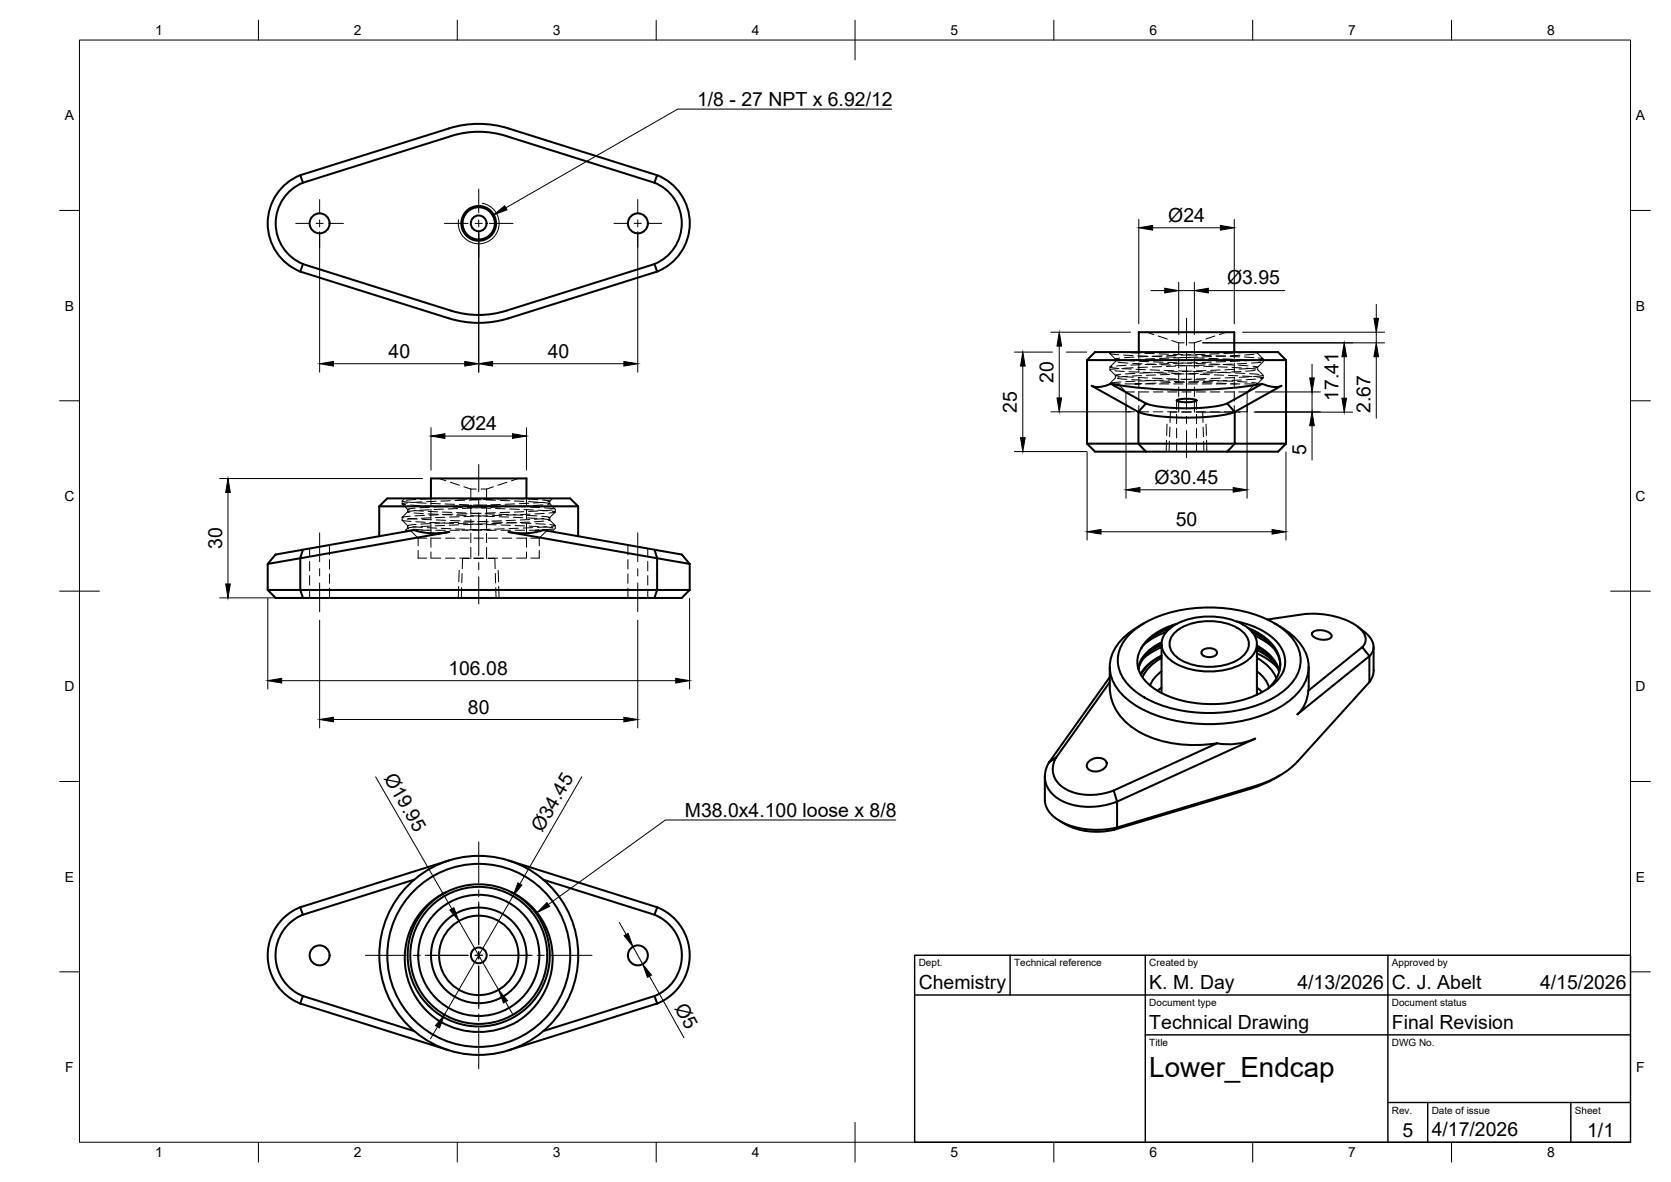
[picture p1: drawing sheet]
<svg xmlns="http://www.w3.org/2000/svg" width="420mm" height="297mm" viewBox="0 0 420 297" stroke-linecap="round" stroke-linejoin="round" font-family="sans-serif">
<!-- layer: Hidden -->
<g fill="none" stroke="#000" stroke-width=".25">
<path d="M279.1 88.5v.3M279.1 92.3v.6M279.1 88.9l1.4 1.4M279.1 88.8l.3 .2 1.9 .2M279.6 92.1l-.5 .2 1.8 .2M280.3 93.2l2.4 .2M280.5 90.2v.6l-1.4 1.4M280.5 94.9l-1.4 1.6h2.5M281 95.1l2.4 .2M281.1 96.5l2 2M281.2 91l2.4 .3M281.3 92.6l-2.2 .3 1.4 1.4v.7"/>
<path d="M281.5 90l-1 .2 1.2 .3M281.8 94.1l-1.3 .2 .9 .2M281.8 96l-2.3 .2M282 92.6l2.4 .1M282.5 89.2l2.4 .2M282.6 94.6l2.4 .2M282.9 96.5h2.5M282.9 90.6l2.4 .1M283.1 88.6h-2.8M283.1 98.5h2.1M283.1 98.5v1.9M283.2 91.8l-2.4 .2"/>
<path d="M283.2 90.5l-2.4 .2M283.4 94.6l-2.3 .2M283.9 93.4l2.4 .1M284.3 88.6l2.4 .1M284.5 95.4l2.4 .1M284.8 91.3l2.4 .1M284.9 92.4l-2.3 .1M285.1 89.8l-2.4 .1M285.4 93.8l-2.4 .2M285.4 95.8l-2.4 .1M285.6 92.8l2.4 .1M286.1 89.4l2.4 .1"/>
<path d="M286.2 94.9l2.4 .1M286.3 88.5v1.6M286.3 91.2v2.4M286.3 94.8v2.4M286.3 98.4v2.4M286.4 98.5h2.4M286.4 90.8l2.4 .1M286.7 91.6l-2.3 .1M286.8 90.3l-2.4 .1M287 94.4l-2.4 .1M287.1 96.4l-1.7 .1h1.3M287.4 93.6l2.4 .1"/>
<path d="M287.9 88.8l2.3 .1M287.9 96.5h2.4M288.1 95.6l2.4 .1M288.4 91.5l2.3 .1M288.4 83.5l1.7 .6M288.5 92.3l-2.4 .1M288.7 89.6l-2.4 .1M288.9 93.7l-2.3 .1M289 95.7h-2.4M289.2 92.9l2.4 .1M289.7 89.6h2.3M289.8 95l2.3 .1"/>
<path d="M290 98.5h2.4M290 90.9l2.4 .1M290.3 91.5l-2.4 .1M290.3 90.1l-2.3 .1M290.6 94.2l-2.4 .1M290.7 96.3l-2.4 .1M291 93.7l2.4 .1M291.2 84.4l2.3 .8M291.4 88.9l2.4 .1M291.5 96.5h2.4M291.7 95.7l2.4 .1M291.9 91.6l2.4 .1"/>
<path d="M292.1 92.1l-2.4 .1M292.2 89.4l-2.3 .1M292.5 93.5l-2.4 .1M292.5 95.5l-2.3 .1M292.8 93.1l2.3 .1M293.2 89.7l2.4 .1M293.3 95.2l2.4 .1M293.6 98.5h2.4M293.6 91.1l2.4 .1M293.9 91.4l-2.4 .1M293.9 90l-2.4 .1M294.2 94.1l-2.4 .1"/>
<path d="M294.3 96.1l-2.4 .1M294.6 93.8l2.4 .1M294.6 85.6l1.8 .6M295 89.1h2.4M295.1 96.5h2.4M295.3 95.9l2.3 .1M295.5 91.8l2.4 .1M295.6 92l-2.3 .1M295.8 89.3l-2.4 .1M296.1 93.4l-2.4 .1M296.1 95.4l-2.4 .1M296.3 93.2l2.4 .1"/>
<path d="M296.4 86.2h1.4M296.4 86.2v2.7M296.4 90.1v2.4M296.4 93.7v2.4M296.4 97.2v2.4M296.8 89.8l2.4 .1M296.9 95.3l2.4 .1M297.2 98.5h2.3M297.2 91.2l2.4 .1M297.5 91.3h-2.4M297.5 89.9h-2.4M297.7 94l-2.3 .1"/>
<path d="M297.9 96l-2.4 .1M298.2 94h2.3M298.6 89.2l2.3 .1M298.7 96.5h2.3M298.8 96l2.4 .1M298.9 86.2h1.4M299.1 91.9l2.4 .1M299.2 91.9l-2.4 .1M299.4 89.2h-2.4M299.7 93.2l-2.4 .2M299.7 95.3l-2.4 .1M299.9 93.3l2.4 .1"/>
<path d="M300.3 86.2v2.7M300.3 90.1v2.4M300.3 93.7v2.4M300.3 97.2v2.4M300.4 89.9l2.4 .1M300.5 95.4l2.4 .1M300.7 91.3l2.4 .1M300.7 98.5h2.4M301 91.1l-2.4 .1M301.1 89.7l-2.4 .1M301.3 93.8l-2.4 .1M301.4 95.9l-2.4 .1"/>
<path d="M301.7 94.1l2.4 .1M302.1 85.6l-1.8 .6M302.2 89.3l2.3 .1M302.2 96.5h2.4M302.4 96.1l2.4 .1M302.6 92l2.4 .1M302.8 91.8h-2.4M303 89l-2.4 .1M303.2 93.1l-2.4 .1M303.3 95.2h-2.4M303.5 93.5h2.4M304 90.1h2.3"/>
<path d="M304.1 95.6l2.3 .1M304.3 98.5h2.4M304.3 91.5l2.4 .1M304.6 91l-2.4 .1M304.6 89.6l-2.3 .1M304.9 93.7l-2.4 .1M305 95.8l-2.4 .1M305.3 94.2l2.4 .1M305.5 84.4l-2.3 .8M305.7 89.4l2.4 .1M305.8 96.5h2.4M306 96.3l2.4 .1"/>
<path d="M306.2 92.2l2.4 .1M306.3 91.6l-2.3 .1M306.5 88.9l-2.4 .1M306.8 93l-2.4 .1M306.8 95l-2.3 .1M307 93.6l2.4 .1M307.5 90.2l2.4 .1M307.6 95.7l2.4 .1M307.9 98.5h2.4M307.9 91.6l2.4 .1M308.2 90.9l-2.4 .1M308.2 89.5h-2.4"/>
<path d="M308.3 83.5l-1.7 .6M308.4 93.5l-2.3 .1M308.6 95.7h-2.4M308.9 94.3l2.4 .2M309.3 89.6l2.4 .1M309.4 96.5h2.4M309.5 96.4l1.4 .1M309.8 92.3l2.4 .2M309.9 91.5l-2.3 .1M310.1 88.7l-2.4 .1M310.3 88.5v1.6M310.3 91.2v2.4"/>
<path d="M310.3 94.8v2.4M310.3 98.4v2.4M310.4 92.8l-2.4 .1M310.4 94.9l-2.4 .1M310.6 93.7l2.4 .1M311.1 90.3l2.4 .2M311.2 95.9l2.4 .1M311.4 91.8l2.4 .1M311.4 98.5h2.2M311.7 90.7l-2.3 .1M311.8 89.3l-2.4 .1M312 93.4l-2.4 .1"/>
<path d="M312.1 95.5l-2.3 .1M312.4 94.5l2.4 .1M312.9 89.7l2.3 .2M312.9 96.5h2.4M313.4 92.5l2.3 .3M313.5 91.3l-2.4 .1M313.7 88.5l-2.4 .2M313.9 92.6l-2.3 .2M314 94.7l-2.4 .1M314.2 88.5l1.8 .2M314.2 93.9l2.4 .2M314.7 90.5l2.3 .2"/>
<path d="M314.7 96.1l1.5 .3-.3 .1 .3-.1M315 92l1.2 .3-1.1 .2M315.3 90.5l-2.4 .2M315.3 89l-2.3 .2M315.6 93.1l-2.4 .2M315.6 96.5l-2 2v1.9M315.7 95.3l-2.4 .1M316 94.7l1.6 .3-.7 .2M316.2 88.8l1.4 1.4v.7l-1.4 1.4M316.2 92.9l1.4 1.4v.7l-1.4 1.4M316.2 88.5v.3M316.2 92.3v.6"/>
<path d="M316.4 90l1.2 .2-1.1 .2M317.1 91l-2.4 .3M317.5 94.4l-2.3 .2M322.2 97h.1M283.1 101.6v1.9h2.1M286.3 101.9v1.6M286.4 103.5h2.4M290 103.5h2.4M293.6 103.5h2.4M294 110.9v2.6M294.2 107.3l-.1 2.4M295.8 100.7v2.2"/>
<path d="M295.8 104.1v2.4M295.8 107.7v2.4M295.8 111.2v2.3M296 103.6h-1.7l-.1 2.6M296.4 100.8v2.8M297.2 103.5h2.3M297.2 103.6h2.3M300.3 100.8v2.8M300.7 103.5h2.4M300.7 103.6h1.7l.1 2.6M300.8 100.7v2.2M300.8 104.1v2.4"/>
<path d="M300.8 107.7v2.4M300.8 111.2v2.3M302.5 107.3l.1 2.4M302.6 110.9l.1 2.6M304.3 103.5h2.4M307.9 103.5h2.4M310.3 101.9v1.6M313.6 101.6v1.9h-2.2M77.9 137.8v2.1M82.8 137v2.5M101.1 130v.7M101.1 130.7l1.4 1.4"/>
<path d="M101.2 130.7l.3 .2 1.8 .1M101.2 126l2.4 .3M101.8 125.3l-.7 .6v.7l1.4 1.4M102.5 128v.6M102.5 132.1v.6M102.5 126.4l-1.4 .2 .9 .2M102.5 132.7l-.5 .6h2.8M102.5 128.6l-1.4 1.4M102.6 130.3l2.3 .1M103.1 129.7l-2 .3 .3 .1M103.1 133.3l2 1.9M103.2 126.9l2.4 .2"/>
<path d="M103.8 132.4l2.4 .1M103.8 133l2.4 .2M104.1 128.3l2.4 .1M104.1 128.9l2.4 .2M104.4 128.3l-1.9 .3 .4 .2M104.4 127.7l-1.9 .3 .4 .2M104.5 125.5l-2.4 .2M104.5 131.1l2.4 .1M104.6 131.8l-2.1 .3 .2 .1M104.6 132.4l-2.1 .3 .2 .1M104.7 130.3l-2.3 .2M104.8 126.3l2.3 .2"/>
<path d="M105.1 138.4v1.9h2.2M105.1 135.2h2.2M105.1 135.2v2M106 133.3h2.4M106.1 126.1l-2.4 .2M106.1 130.5l2.4 .1M106.7 129.5l-2.4 .2M106.8 127.1l2.3 .1M107.4 132.6l2.4 .1M107.4 133.2l.3 .1M107.7 128.5l2.3 .1M107.7 129.1l2.3 .2"/>
<path d="M107.9 128.1l-2.3 .2M108 127.5l-2.4 .1M108.1 125.4l-2.4 .1M108.1 131.3l2.4 .1M108.2 131.6l-2.4 .1M108.2 132.2l-2.4 .1M108.3 130.1l-2.4 .1M108.4 126.5l2.3 .1M108.4 125.3v1.5M108.4 128v2.4M108.4 131.6v2.3M108.4 135.1v2.4"/>
<path d="M108.4 138.7v1.6M108.5 135.2h2.3M109.6 133.3h2.4M109.6 126l-2.3 .1M109.7 130.7l2.4 .1M110.3 129.4l-2.4 .1M110.3 127.3l2.4 .1M110.4 120.2l1.7 .6M110.7 125.3h-1.4M111 132.8l2.4 .1M111.2 128.7l2.4 .1M111.2 129.3l2.4 .1"/>
<path d="M111.5 127.9l-2.4 .1M111.5 127.3l-2.3 .1M111.7 131.4l2.3 .1M111.8 131.4l-2.4 .1M111.8 132l-2.4 .2M111.9 130l-2.4 .1M111.9 126.6l2.4 .1M112 135.2h2.4M112.1 125.3h1.8M112.9 133.7h.1M113.2 133.3h2.3M113.2 125.8l-2.4 .1"/>
<path d="M113.3 121.2l2.2 .7M113.3 130.8l2.4 .1M113.9 129.2l-2.4 .1M113.9 127.4l2.4 .1M114.6 132.9l2.3 .1M114.8 128.8l2.4 .1M114.8 129.5h2.4M115.1 125.4h2.4M115.1 127.8l-2.4 .1M115.1 127.2l-2.4 .1M115.2 131.6h2.4M115.3 131.3l-2.3 .1"/>
<path d="M115.3 131.9l-2.3 .1M115.4 129.9h-2.3M115.5 126.8l2.4 .1M115.6 135.2h2.4M116.1 133.3h1.5M116.6 122.3l1.8 .6M116.8 125.7l-2.4 .1M116.8 130.9l2.4 .1M117.4 129.1l-2.4 .1M117.5 127.5h4.7M118.1 133.1h2.4M118.4 129h2.3"/>
<path d="M118.4 129.6l2.4 .1M118.4 122.9h1.4M118.4 122.9v2.8M118.4 126.9v2.3M118.4 130.4v2.4M118.4 134v2.4M118.4 137.6v2.7M118.6 125.5l2.4 .1M118.7 127.7l-2.4 .1M118.7 127l-2.4 .1M118.8 131.7l2.4 .1M118.8 133.3h2.4"/>
<path d="M118.9 131.1l-2.4 .1M118.9 131.8l-2.4 .1M119 129.7l-2.4 .1M119.1 126.9l2.3 .1M119.2 135.2h2.4M119.6 133.1l-2.3 .1M120.4 125.6l-2.4 .1M120.4 131l2.4 .1M121 122.9h1.3M121 129l-2.4 .1M121.1 127.7h2.3M121.7 133.2l1.8 .1"/>
<path d="M121.9 129.1l2.4 .1M121.9 129.7l2.4 .1M122.2 125.6l2.4 .1M122.2 126.9l-2.3 .1M122.3 122.9v2.8M122.3 126.9v2.3M122.3 130.4v2.4M122.3 134v2.4M122.3 137.6v2.7M122.4 131.8l2.4 .1M122.4 133.3h2.4M122.5 131l-2.4 .1"/>
<path d="M122.5 131.6l-2.4 .1M122.6 129.6l-2.4 .1M122.6 127l2.4 .1M122.7 135.2h2.4M123.2 133l-2.4 .1M123.9 125.5h-2.4M124 131.2l2.4 .1M124.1 122.3l-1.8 .6M124.6 128.8l-2.4 .1M124.6 127.8l2.4 .1M125.5 129.2l2.4 .1M125.5 129.8l2.4 .1"/>
<path d="M125.8 125.8h2.4M125.8 127.4l-2.4 .1M125.8 126.8l-2.4 .1M126 131.9l2.3 .1M126 133.3h2.4M126 130.9l-2.3 .1M126 131.5l-2.3 .1M126.2 129.5l-2.4 .1M126.2 127.2h2.4M126.3 135.2h2.4M126.8 132.9l-2.4 .1M127.5 121.2l-2.3 .7"/>
<path d="M127.5 125.3l-2.4 .1M127.6 131.3l2.3 .1M128.1 128.7l-2.3 .1M128.2 127.9l2.4 .1M129.1 129.4l2.3 .1M129.1 130l2.4 .1M129.3 125.3l2.4 .1M129.3 125.9l2.4 .1M129.4 127.3l-2.4 .1M129.4 126.6l-2.4 .1M129.5 132.1l2.4 .1M129.5 133.3h2.4"/>
<path d="M129.6 130.7l-2.3 .1M129.6 131.4l-2.3 .1M129.7 129.4h-2.4M129.8 127.3l2.3 .1M129.9 135.2h2.4M130.1 125.3h-1.4M130.3 132.7l-2.3 .1M130.3 120.2l-1.7 .6M131.1 131.4l2.4 .1M131.7 128.6l-2.4 .1M131.8 128l2.3 .2M132.4 125.3v1.5"/>
<path d="M132.4 128v2.4M132.4 131.6v2.3M132.4 135.1v2.4M132.4 138.7v1.6M132.7 129.5l2.3 .2M132.7 130.2l2.3 .1M132.9 125.4l2.4 .2M132.9 126.1l2.4 .1M132.9 127.1l-2.3 .1M132.9 126.5l-2.3 .1M133.1 132.2l2.4 .1M133.1 133.3h1.5"/>
<path d="M133.2 130.6l-2.4 .1M133.2 131.2l-2.4 .1M133.3 129.2l-2.4 .1M133.3 127.4l2.4 .2M133.5 135.2h2.1M133.9 132.6l-2.4 .1M134.7 131.6l2.4 .1M135.3 128.4l-2.4 .1M135.3 128.2l2.4 .2M135.5 133.2l-.9 .1h2.5M135.6 138.4v1.9h-2.1M136.2 129.7l2 .3-.3 .2"/>
<path d="M136.2 130.4l2 .3-.3 .1M136.5 125.7l1.7 .2-.5 .2M136.5 126.3l1.7 .3-.5 .2M136.5 126.9l-2.4 .1M136.5 126.2l-2.4 .2M136.7 132.4l2.3 .2M136.8 130.3l-2.4 .2M136.8 130.9l-2.4 .2M136.9 129l-2.4 .1M136.9 127.6l2.4 .3M137.5 132.4l-2.4 .1M137.6 133.3l-2 1.9v2"/>
<path d="M138.2 126.6l1.4 1.4v.7l-1.4 1.4v.6l1.4 1.4v.7l-.5 .5h-.8M138.3 131.8l1.3 .2-.9 .3M138.8 128.2l-2.3 .2M138.9 128.5l.7 .2-1.6 .2M139 125.3l-.8 .7v.6M139.1 132.9l-2.4 .2M157.9 137v2.5M162.9 137.8v2.1M77.9 141.1v2.4M77.9 144.7v2.3M77.9 148.2v2.1M82.8 140.6v2.4"/>
<path d="M82.8 144.2v2.4M82.8 147.8v2.5M108.5 140.3h2.3M112 140.3h2.4M115.6 140.3h2.4M116.1 147.7l-.1 2.6M116.2 144.1l-.1 2.4M118 140.3h-1.7l-.1 2.6M119.2 140.3h2.4M122.7 140.3h2.4M122.7 140.3h1.7l.1 2.6M124.5 144.1l.1 2.4"/>
<path d="M124.7 147.7v2.6M126.3 140.3h2.4M129.9 140.3h2.4M157.9 140.6v2.4M157.9 144.2v2.4M157.9 147.8v2.5M162.9 141.1v2.4M162.9 144.7v2.3M162.9 148.2v2.1"/>
</g>
<!-- layer: Visible -->
<g fill="none" stroke="#000" stroke-width=".51">
<path d="M112.9 32.3l-37.4 11.7 .7 1.9M127.9 32.3a25 25 0 0 0-15 0M127.9 32.3l37.3 11.7-.7 1.9M75.5 44a13 13 0 0 0-8.2 12.1 13 13 0 0 0 8.2 12.1M76.2 45.9l37.3-11.7a23 23 0 0 1 13.8 0l37.2 11.7M76.2 45.9a11 11 0 0 0-6.9 10.2 11 11 0 0 0 6.9 10.2M164.6 45.9a11 11 0 0 1 6.8 10.2 11 11 0 0 1-6.8 10.2M165.2 44a13 13 0 0 1 8.2 12.1 13 13 0 0 1-8.2 12.1M75.5 68.2l.7-1.8 37.3 11.7a23 23 0 0 0 13.8 0l37.2-11.7 .7 1.8-37.3 11.8M75.5 68.2l37.4 11.8M127.9 80a25 25 0 0 1-15 0M273.3 90.5h50.1"/>
<path d="M279.3 96.4a117.7 117.7 0 0 0 38.1 0M286.3 88.5v-5h24v5M323.4 90.5l-2-2h-46.1l-2 2v21M323.4 90.5v21M273.3 111.5l2 2h12.8M286.2 103.5v8h24.3l-1.9 2h-20.5l-1.9-2h-12.9M286.2 103.5h.1M288.1 101.4l-8.8-4.9a6.4 6.4 0 0 1-4.8 .5l11.7 6.5M288.1 101.4l3.4 .8 5.8 .4 6.1-.2 4.6-.8a.64 .64 0 0 1 1 .3l1.5 1.6-2.5 .7-3.8 .5-7.9 .2-6-.4-2.2-.4-1.9-.6zM296 100.5a8.4 8.4 0 0 1 4.9 .1 7.5 7.5 0 0 1-5.1 0zM308.6 101.4l8.8-4.9a6.4 6.4 0 0 0 4.8 .5l-11.7 6.5M310.5 103.5v8h12.9"/>
<path d="M310.5 103.5h.1M323.4 111.5l-2 2h-12.8M76.2 138.1l27.9-4.9a17 17 0 0 0 8.8 .5l-37.4 6.6zM76.2 138.1l-6.9 1.3-2 2.3v6.6M95.4 127.2h50M108.4 125.3v-5.1h24v5.1M145.4 127.2l-2-1.9h-46l-2 1.9v7.6M145.4 127.2v7.6M164.6 138.1l-28-4.9a17 17 0 0 1-8.7 .5l37.3 6.6v8h8.2M67.3 148.3h8.2l.7 2h-6.9zM75.5 140.3l-8.2 1.4M75.5 140.3v8h89.7l-.7 2h6.9l2-2"/>
<path d="M75.5 140.3h.1M76.2 150.3h88.3M165.2 140.3h.1M165.2 140.3l8.2 1.4M165.2 140.3l-.6-2.2 6.8 1.2 2 2.4v6.6M283.9 159.6a26.5 26.5 0 0 1 16.2-6.7 33.6 33.6 0 0 1 21.7 4.6 10 10 0 0 1 5 10.2 13.6 13.6 0 0 1-8 8.4 36.4 36.4 0 0 1-31-.8 11.8 11.8 0 0 1-6.7-8.8 9.1 9.1 0 0 1 2.8-6.9zM287.7 156.6l-1.4 .8M293.3 158.8l-2.9 1.2-2.9 2.1M293.6 158.4a16.6 16.6 0 0 1 13.9-3.2 10.8 10.8 0 0 1 8.1 4.9 4.7 4.7 0 0 1-2 5.9 18.1 18.1 0 0 1-19.1 0 4.7 4.7 0 0 1-.9-7.6zM294.1 158l-3.7 1.5M295.3 159.1a13.9 13.9 0 0 1 12.5-2.6 8.4 8.4 0 0 1 6 4.1 4 4 0 0 1-1.7 4.7 15 15 0 0 1-16.1 0 3.9 3.9 0 0 1-.7-6.2zM295.9 156.8a14.8 14.8 0 0 0-8.9 6.1"/>
<path d="M310.8 156.1l2.7 .7 2.3 .9 2.5 1.3 2 1.5 1.4 1.6 1.1 2.1 .4 1.9-.3 2.1a8.2 8.2 0 0 1-3.7 4.6 26.6 26.6 0 0 1-16.1 4.1l-2.2-.2-3.5-.6-2.5-.7-2.2-.9-2.4-1.4-1.5-1.2-1.4-1.5-1-1.7-.3-1.3-.1-1.9 .5-1.8 .9-1.5 1.4-1.5 1.9-1.4 3.9-1.7M313.7 157.7l3 1.5 2.2 1.7 1.6 1.8 1.1 2.1 .3 2.1-.4 2.5-1.2 2-1.5 1.7M314.7 158.7l2.8 1.6 2.5 2.3 1.5 2.5 .4 2.1M314.9 158.9l1.8 .9M315.5 159.7l2.8 1.6 1.9 1.5M318.6 155.7l10.8-1.5 3.7 .2 4.5 1.1 3 1.4 1.1 .8 1 1.1 .6 1.1 .1 1-.4 1.1-.5 .6 1.8 2.3M320.4 156.6a16.7 16.7 0 0 1 8 7.8 9.3 9.3 0 0 1-2.4 10.1 28.5 28.5 0 0 1-16.9 7.2 38.3 38.3 0 0 1-22.7-3.9 12.8 12.8 0 0 1-7.3-9.5 11.1 11.1 0 0 1 5.6-9.8l1.6-1.1M330 158.9a3.8 3.8 0 0 1 4.8 .7 .84 .84 0 0 1-.8 1 4 4 0 0 1-4.1-1zM341.4 157.5l2.7 2.2 1.1 1.8 .1 1.7-.3 .7-.7 1M279 171.4l-13.4 18.9M279 170.2l-15.2 21.4M279 167.6v5.1"/>
<path d="M279 172.6a13.4 13.4 0 0 0 8.1 11.7 31.3 31.3 0 0 0 18.9 2.5M286.8 169.4l1.7-2.2 2-1.6 1.6-.8a12.2 12.2 0 0 0-5.2 4.8M292 168.7l-1.5 1.4-1.3 2.1M292 172.8l-.9 .8M292.1 165.3a10.4 10.4 0 0 0-4.8 4.9M292.1 162.1l-1.7 .7M292.1 162.6l-2.2 1.1-2.4 1.7M292.1 162l-2.4 1.3-1.6 1.4-1.3 1.8-.5 1.7M292.1 161.8v12.3M292.1 161.4l-2.2 1.3-1.9 1.7-1.3 1.9-.5 1.7M302.3 163.5a2.62 2.62 0 0 1 3.7 .3 1.61 1.61 0 0 1-2 1.3h-.5a1.13 1.13 0 0 1-1.1-.4 1.13 1.13 0 0 1-.1-1.2zM316 162.8l.7 .4"/>
<path d="M316 163.4l2.4 1.3 1.8 1.4M316 164.2l3 1.6 2.2 2M316 162.2l2.1 1.4 1.8 1.6 1.2 1.9 .6 1.5M316 162.7l2.1 1.3 1.4 1.3 1.1 1.4 1 2.2M316 161.8v12.8M316 165.3a10.3 10.3 0 0 1 4.9 5.2M316.1 172.8l1.3 1.1M316.1 168.7l1.2 1.1 .9 1.1 .9 1.9M329.1 167.6v5.1M329.1 172.6l-.1 1M342.5 162.6l-13.5 11a8.4 8.4 0 0 1-2.8 5.9M344.3 171.4l-18.1 20a23 23 0 0 1-10.6 6.1l-34.7 10.4v-6.4"/>
<path d="M344.3 164.9l-18.1 14.6M344.3 164.9v6.5M344.3 164.9h.1M345.4 162.6v5.9M345.4 168.4l-.3 1.5-.8 1.5M262.7 195.2v5.8a6.5 6.5 0 0 0 3.9 5.4 20.5 20.5 0 0 0 14.3 1.5M263.8 191.6l-1 2.4-.1 1.4 .3 1.5 .7 1.5 .7 .9 2.1 1.7 3.2 1.3 3.6 .5 3.1-.2 1.7-.3 2.8-.8M263.8 191.6l1.8-1.3-.6 1.3-.3 1.4 .3 2.1 .6 1 .8 1.1 2.3 1.5 2.6 .8 3.3 .3 2.3-.3 3.1-.8M263.8 191.6h.1M273.8 191.3a3.1 3.1 0 0 1 4.3 0 1.73 1.73 0 0 1-1.4 2.3 2.57 2.57 0 0 1-3.4-1v-.4zM306 186.8a16.3 16.3 0 0 0 9.6-1.2l-34.7 15.9M306 186.8l-26 11.9 .9 2.8"/>
<path d="M321.8 194.9a29.6 29.6 0 0 1-7.1 3.2l-34.7 10.4 .9-.6M112.9 216.2l-37.4 11.8M127.9 216.2l37.3 11.8M266.5 206.3l1.4 .9M267.9 207.1a17.3 17.3 0 0 0 12.1 1.4M280.9 201.4h.1M75.5 228l-1.5 .7-1.9 1.3-2.3 2.5-1.1 1.6-.6 1.6-.5 1.6-.3 2.4 .1 2.1 .4 1.8 .7 2 1 1.7 1.2 1.5 1.4 1.4 1.9 1.3 1.5 .7M75.5 228l.7 1.9-1.7 .8-1.6 1.2-1.9 2.2-1.4 3.2-.3 3 .3 2.6 1.4 3.2 1.9 2.1 1.6 1.3 1.7 .8M75.5 228h.1M104.1 221.1l-27.9 8.8M112.1 224.3l-1.8 .9-2.4 1.8-1.7 1.7-1.2 1.6-1.1 1.9-1.1 2.5-.7 2.7-.3 2.3v2.6l.5 2.8 .8 2.6 1 2.1 1.5 2.4 1.2 1.4 1.8 1.7 2.1 1.4M112.1 224.3l-2.2 1.3-2.4 2.1-2 2.5-1.5 2.7-.9 2.5-.5 3.3v3.3l.5 2.5 .8 2.7 1.6 2.7 2 2.6 2.1 1.9 2.1 1.3 3 1.3 2.7 .7 3 .3 2.7-.2 2.6-.6 3.2-1.4 2.5-1.6 1.9-1.8 2-2.5 1.4-2.6 1-2.8 .5-2.9v-2.9l-.6-3.2-.9-2.6-1.4-2.6-2.1-2.6-2.3-2.1-2.2-1.3"/>
<path d="M112.1 224.3a17.9 17.9 0 0 1 16.6 0M128.7 224.3l1.7 .9 2.3 1.7 1.7 1.7 1.8 2.4 1.1 2.1 .9 2.5 .5 1.8 .3 2.9-.2 2.7-.3 2.1-.8 2.5-1.2 2.5-1.2 1.8-2 2.2-3.2 2.6M136.6 221.1l28 8.8M165.2 228l1.6 .7 1.9 1.3 2.3 2.5 1 1.6 .7 1.6 .4 1.6 .3 2.4-.1 2.1-.3 1.8-.8 2-1 1.7-1.1 1.5-1.4 1.4-1.9 1.3-1.6 .7-.6-1.9 1.6-.8 1.7-1.3 1.8-2.1 1.4-3.2 .3-2.6-.3-3-1.4-3.2-1.8-2.2-1.7-1.2-1.6-.8zM165.2 228h.1M75.5 252.2h.1M75.5 252.2l.7-1.9 27.9 8.8M75.5 252.2l37.4 11.7M130.1 256.7a19.3 19.3 0 0 1-19.4 0M164.6 250.3l-28 8.8M165.2 252.2l-37.3 11.7M165.3 252.2h-.1"/>
<circle cx="80.4" cy="56.1" r="2.51"/>
<circle cx="120.4" cy="56.1" r="4.1"/>
<circle cx="120.4" cy="56.1" r="4.4"/>
<circle cx="120.4" cy="56.1" r="1.98"/>
<circle cx="160.4" cy="56.1" r="2.51"/>
<circle cx="80.4" cy="240.1" r="2.51"/>
<circle cx="120.4" cy="240.1" r="25"/>
<circle cx="120.4" cy="240.1" r="17.2"/>
<circle cx="120.4" cy="240.1" r="12"/>
<circle cx="120.4" cy="240.1" r="10"/>
<circle cx="120.4" cy="240.1" r="1.98"/>
<circle cx="120.4" cy="240.1" r="15.2"/>
<circle cx="120.4" cy="240.1" r="23"/>
<circle cx="160.4" cy="240.1" r="2.51"/>
</g>
<!-- layer: Hidden Narrow -->
<path d="M293.3 110.6l-.1 2.9M293.4 106.6l-.1 2.8M303.3 106.6v2.8M303.4 110.6l.1 2.9M115.3 147.4l-.1 2.9M115.5 143.3l-.1 2.9M125.3 143.3l.1 2.9M125.4 147.4l.1 2.9" fill="none" stroke="#000" stroke-width=".25"/>
<!-- layer: Visible Narrow -->
<path d="M121.3 51.1a5.1 5.1 0 0 1 4.1 5.9 5.1 5.1 0 0 1-5.9 4.2 5.1 5.1 0 0 1-4.2-6" fill="none" stroke="#000" stroke-width=".25"/>
<!-- layer: BORDER -->
<g fill="none" stroke="#000" stroke-width=".25">
<path d="M20 10.1h390v276.9h-390zM65 5.1v5M115 5.1v5M165 5.1v5M215 5.1v10M265 5.1v5M315 5.1v5M365 5.1v5M15 52.9h5M410 52.9h5M15 100.7h5M410 100.7h5"/>
<path d="M15 148.6h10M405 148.6h10M15 196.4h5M410 196.4h5M15 244.2h5M410 244.2h5M65 287v5M115 287v5M165 287v5M215 282.1v9.9M265 287v5M315 287v5"/>
<path d="M365 287v5"/>
</g>
<!-- layer: TITLEBLOCK -->
<path d="M230 240.1h180v46.9h-180zM230 250h180M254 240.1v9.9M288 240.1v46.9M349 240.1v46.9M288 260.1h122M349 277.1h61M359 277.1v9.9M395 277.1v9.9" fill="none" stroke="#000" stroke-width=".36"/>
<!-- layer: Smart Centers -->
<g fill="none" stroke="#000" stroke-width=".25">
<path d="M74.4 56.1h3.3M79.5 56.1h1.8M80.4 50.2v3.3M80.4 55.3v1.7M80.4 58.8v3.4M83 56.1h3.4M111.7 56.1h6M119.5 56.1h1.8M120.4 47.5v6M120.4 55.3v1.7M120.4 58.8v6M123 56.1h6"/>
<path d="M154.4 56.1h3.3M159.5 56.1h1.8M160.4 50.2v3.3M160.4 55.3v1.7M160.4 58.8v3.4M163 56.1h3.4M298.3 80v6.8M298.3 88.6v1.7M298.3 92.1v10.8M120.4 116.7v6.8M298.3 104.6v1.8M298.3 108.2v6.8"/>
<path d="M80.4 133.9v7.2M120.4 125.3v1.8M120.4 128.9v10.7M160.4 133.9v7.2M80.4 142.9v1.8M80.4 146.5v7.2M120.4 141.4v1.8M120.4 145v6.8M160.4 142.9v1.8M160.4 146.5v7.2M120.4 211.6v10.2M120.4 223.6v1.8"/>
<path d="M120.4 226.6v10.8M120.4 239.2v1.8M91.9 240.1h10.2M103.9 240.1h1.8M106.9 240.1h10.8M119.5 240.1h1.8M120.4 242.8v10.8M120.4 254.8v1.8M120.4 258.3v10.3M123 240.1h10.8M135.1 240.1h1.7M138.6 240.1h10.3"/>
</g>
<!-- layer: FD_Dimensions -->
<g fill="none" stroke="#000" stroke-width=".25">
<path d="M80.4 58.2v35.3M120.4 58.2v35.3M160.4 58.2v35.3M286.3 55.1v26.3M289.8 57.2h17.1M310.3 55.1v26.3M289.4 73h3.5M296.4 70.9v13.2M296.4 73h3.9M300.3 70.9v13.2M303.8 73h19.2M346.1 76.5v3.5"/>
<path d="M83.9 91.4h33M123.9 91.4h33M255.1 88.5h9.5M257.2 92v18M264.2 83.5h20M266.3 87v13M268.1 88.5h5.1M302.4 86.2h45.7M312.4 83.5h35.7M315.7 98.5h16.3M329.9 91.5v3.5M329.9 98.5v5"/>
<path d="M338 89.6v10.5M346.1 83.5v2.7M346.1 89.6v15.5M108.4 107.5v10.7M111.9 109.6h17M132.4 107.5v10.7M255.1 113.5h18.1M264.2 103.5h20M273.3 113.6v22.1M283.1 100.6v24.6M302.4 103.6h9.4M313.6 100.6v24.6"/>
<path d="M315.3 103.6h24.8M315.7 103.5h16.3M323.3 113.6v22.1M329.9 107v8.6M55.2 120.3h51.1M57.3 123.7v23.1M276.8 133.6h43M286.6 123.1h23.5M55.2 150.2h18.9M67.3 150.4v22.8M80.4 155.9v27M160.4 155.9v27"/>
<path d="M173.4 150.4v22.8M70.8 171.1h99.1M83.9 180.8h73M94.4 195.2l19.2 33.2M146.3 195.2l-15.6 26.9M115.4 231.4l9.9 17.3M129 225.2l-17.2 29.8M155.7 231.8l1.7 3.1M159.2 237.9l2.4 4.4M110 258l-1.8 3.1M127.1 251.7l1.8 3.1M163.3 245.3l8.7 15.5"/>
</g>
<g fill="#000" stroke="#000" stroke-width=".25">
<path d="M286.3 57.2l3.5-.6v1.2zM306.9 56.6l3.4 .6-3.4 .6zM292.9 72.4l3.5 .6-3.5 .6zM300.3 73l3.5-.6v1.2zM345.5 80h1.1l-.5 3.5zM80.4 91.4l3.5-.6v1.2zM116.9 90.8l3.5 .6-3.5 .6zM120.4 91.4l3.5-.6v1.2zM156.9 90.8l3.5 .6-3.5 .6zM257.2 88.5l.6 3.5h-1.2zM266.3 83.5l.6 3.5h-1.1zM265.8 100h1.1l-.6 3.5z"/>
<path d="M329.3 95h1.2l-.6 3.5zM338 86.2l.6 3.4h-1.2zM346.1 86.2l.5 3.4h-1.1zM108.4 109.6l3.5-.6v1.2zM128.9 109l3.5 .6-3.5 .6zM256.6 110h1.2l-.6 3.5zM329.9 103.5l.6 3.5h-1.2zM337.4 100.1h1.2l-.6 3.5zM57.3 120.3l.6 3.4h-1.2zM273.3 133.6l3.5-.5v1.1zM283.1 123.1l3.5-.6v1.2zM310.1 122.5l3.5 .6-3.5 .6z"/>
<path d="M319.8 133.1l3.5 .5-3.5 .6zM56.7 146.8h1.2l-.6 3.4zM67.3 171.1l3.5-.6v1.1zM169.9 170.5l3.5 .6-3.5 .5zM80.4 180.8l3.5-.6v1.2zM156.9 180.2l3.5 .6-3.5 .6zM113.1 228.7l1-.6 1.3 3.3zM130.2 221.9l1 .5-2.2 2.8zM156.9 235.1l1-.5 1.3 3.3zM111.8 255l-1.3 3.3-1-.6zM125.3 248.7l2.3 2.8-1 .5zM161.6 242.3l2.2 2.7-1 .6z"/>
</g>
<!-- layer: Hole Notes -->
<path d="M124.2 54l2.7-2.3 .6 1zM137.5 226.8l.7 1-3.2 1.5z" fill="#000" stroke="#000" stroke-width=".25"/>
<path d="M224.2 27.4h-53.8l-43.2 24.8M225.2 206.1h-57.9l-29.4 21.2" fill="none" stroke="#000" stroke-width=".25"/>
<text font-size="7" x="289" y="270.6">Lower_Endcap</text>
<g font-size="4.9">
<text x="175.3" y="26.7">1/8 - 27 NPT x 6.92/12</text>
<text x="293.8" y="55.7">Ø24</text>
<text x="308.5" y="71.5">Ø3.95</text>
<text x="97.7" y="90">40</text>
<text x="137.7" y="90">40</text>
<text x="264.9" y="96.2" transform="rotate(-90 264.9 96.2)">20</text>
<text x="336.6" y="100.8" transform="rotate(-90 336.6 100.8)">17.41</text>
<text x="255.7" y="103.7" transform="rotate(-90 255.7 103.7)">25</text>
<text x="344.6" y="103.9" transform="rotate(-90 344.6 103.9)">2.67</text>
<text x="115.8" y="108">Ø24</text>
<text x="328.4" y="114.4" transform="rotate(-90 328.4 114.4)">5</text>
<text x="290.3" y="121.6">Ø30.45</text>
<text x="55.9" y="138" transform="rotate(-90 55.9 138)">30</text>
<text x="295.6" y="132.2">50</text>
<text x="112.7" y="169.6">106.08</text>
<text x="117.7" y="179.4">80</text>
<text x="96.4" y="195.5" transform="rotate(60 96.4 195.5)">Ø19.95</text>
<text x="136.3" y="209.4" transform="rotate(-60 136.3 209.4)">Ø34.45</text>
<text x="172.2" y="205.4">M38.0x4.100 loose x 8/8</text>
<text x="231" y="248.5">Chemistry</text>
<text x="289" y="248.5">K. M. Day</text>
<text x="326.2" y="248.5">4/13/2026</text>
<text x="350" y="248.5">C. J. Abelt</text>
<text x="387.2" y="248.5">4/15/2026</text>
<text x="169.5" y="253.3" transform="rotate(61 169.5 253.3)">Ø5</text>
<text x="289" y="258.6">Technical Drawing</text>
<text x="350" y="258.6">Final Revision</text>
<text x="352.6" y="285.7">5</text>
<text x="360" y="285.5">4/17/2026</text>
<text x="399.1" y="285.7">1/1</text>
</g>
<g font-size="3.5">
<text x="39" y="8.8">1</text>
<text x="89" y="8.8">2</text>
<text x="139" y="8.8">3</text>
<text x="189" y="8.8">4</text>
<text x="239" y="8.8">5</text>
<text x="289" y="8.8">6</text>
<text x="339" y="8.8">7</text>
<text x="389" y="8.8">8</text>
<text x="16.3" y="30.2">A</text>
<text x="411.3" y="30.2">A</text>
<text x="16.3" y="78">B</text>
<text x="411.3" y="78">B</text>
<text x="16.2" y="125.9">C</text>
<text x="411.2" y="125.9">C</text>
<text x="16.2" y="173.7">D</text>
<text x="411.2" y="173.7">D</text>
<text x="16.3" y="221.6">E</text>
<text x="411.3" y="221.6">E</text>
<text x="16.4" y="269.4">F</text>
<text x="411.4" y="269.4">F</text>
<text x="39" y="290.8">1</text>
<text x="89" y="290.8">2</text>
<text x="139" y="290.8">3</text>
<text x="189" y="290.8">4</text>
<text x="239" y="290.8">5</text>
<text x="289" y="290.8">6</text>
<text x="339" y="290.8">7</text>
<text x="389" y="290.8">8</text>
</g>
<g font-size="2.5">
<text x="231" y="242.9">Dept.</text>
<text x="255" y="242.9">Technical reference</text>
<text x="289" y="242.9">Created by</text>
<text x="350" y="242.9">Approved by</text>
<text x="289" y="252.8">Document type</text>
<text x="350" y="252.8">Document status</text>
<text x="289" y="262.9">Title</text>
<text x="350" y="262.9">DWG No.</text>
<text x="350" y="279.9">Rev.</text>
<text x="360" y="279.9">Date of issue</text>
<text x="396" y="279.9">Sheet</text>
</g>
</svg>
